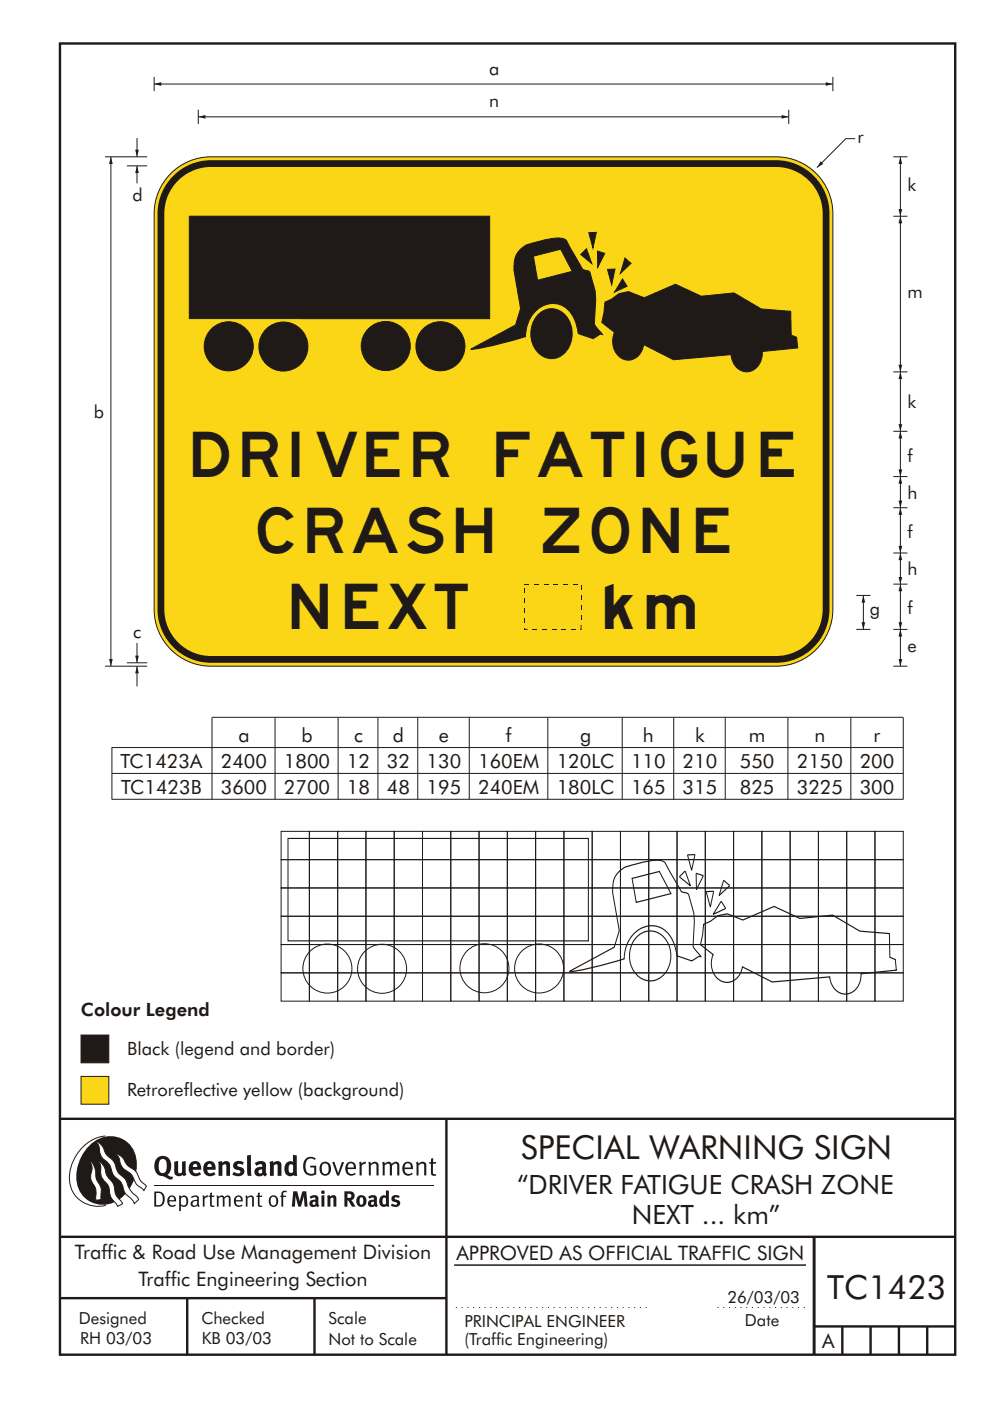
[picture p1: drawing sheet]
<svg xmlns="http://www.w3.org/2000/svg" width="210mm" height="297mm" viewBox="0 0 210 297" stroke-linecap="round" stroke-linejoin="round" font-family="sans-serif">
<g fill="none" stroke="#1f1a17" stroke-width=".51">
<path d="M12.7 9.2h190v278h-190zM12.7 237.2h190M94.7 237.1v50.1M12.7 262.2h190.1M12.7 275.2h82M39.7 275.2v12M66.7 275.2v12M172.7 262.2v25M172.7 281.2h30M178.7 281.2v6M184.7 281.2v6M190.7 281.2v6"/>
<path d="M196.7 281.2v6"/>
</g>
<path d="M96.4 268.2h74.6" fill="none" stroke="#1f1a17" stroke-width=".21"/>
<path d="M96.7 277.2h40.9" fill="none" stroke="#1f1a17" stroke-width=".21" stroke-dasharray=".2 1" stroke-linecap="butt"/>
<g fill="#1f1a17">
<path d="M64.9 245.6a1.61 1.61 0 0 1 2.1 .1l-.2 .2a1.17 1.17 0 0 0-1.4-.1 1.17 1.17 0 0 0-.6 1.2 1.42 1.42 0 0 0 1.2 1.9l.7-.2v-1.2h-.8l-.1-.4h1.3v1.9a1.82 1.82 0 0 1-2.2-.1 1.82 1.82 0 0 1-.6-2.1l.2-.7z" fill-rule="evenodd"/>
<path d="M68.2 246.6a1.77 1.77 0 0 0 .4 2.6 1.39 1.39 0 0 0 1.4-.5 1.39 1.39 0 0 0 .2-1.5 1.19 1.19 0 0 0-2-.6zM68.5 246.8a.83 .83 0 0 1 1 .1 .83 .83 0 0 1 .2 1 .75 .75 0 0 1-.6 1 .75 .75 0 0 1-.8-.8v-.9z" fill-rule="evenodd"/>
<path d="M70.5 246.4l.4-.1 .8 2.4 .8-2.3h.5l-1.1 2.8h-.4z" fill-rule="evenodd"/>
<path d="M73.6 246.7a1.74 1.74 0 0 0 .5 2.5h.9l.5-.3-.2-.3a.89 .89 0 0 1-1.1 .2 .89 .89 0 0 1-.4-.9h1.7a1.15 1.15 0 0 0-.4-1.4 1.15 1.15 0 0 0-1.5 .2zM74 246.9a.67 .67 0 0 1 .8-.1 .67 .67 0 0 1 .3 .7h-1.3z" fill-rule="evenodd"/>
<path d="M76.2 246.4l.4-.1 .1 .5 .5-.4 .5-.1-.2 .5a.61 .61 0 0 0-.8 .6v1.8h-.4z" fill-rule="evenodd"/>
<path d="M78.1 246.4l.5-.1 .1 .5a.89 .89 0 0 1 .9-.5 .89 .89 0 0 1 .7 .8v2.1h-.4v-2.1l-.1-.3-.3-.1-.8 .4v2.1h-.4z" fill-rule="evenodd"/>
<path d="M81.1 246.4l.4-.1 .1 .4a.83 .83 0 0 1 .8-.4 .83 .83 0 0 1 .7 .5 .86 .86 0 0 1 .9-.5 .86 .86 0 0 1 .7 .8v2.1h-.4l-.1-2.3a.5 .5 0 0 0-.8 0l-.2 .2v2.1h-.5v-2.2l-.4-.3-.7 .4v2.1h-.4z" fill-rule="evenodd"/>
<path d="M85.7 246.7a1.74 1.74 0 0 0 .5 2.5h.9l.5-.3-.2-.3a.89 .89 0 0 1-1.1 .2 .89 .89 0 0 1-.4-.9h1.7a1.15 1.15 0 0 0-.5-1.4 1.15 1.15 0 0 0-1.4 .2zM86 246.9a.67 .67 0 0 1 .9-.1 .67 .67 0 0 1 .3 .7h-1.3z" fill-rule="evenodd"/>
<path d="M88.3 246.4l.4-.1 .1 .5a.89 .89 0 0 1 .9-.5 .89 .89 0 0 1 .7 .8v2.1h-.4v-2.1l-.1-.3-.3-.1-.8 .4v2.1h-.4z" fill-rule="evenodd"/>
<path d="M91.5 245.7l.4-.2v.9h.7l-.2 .3h-.5v2.1l.1 .1h.5l.1 .3a.71 .71 0 0 1-1.2-.5v-2h-.3v-.3h.3z" fill-rule="evenodd"/>
<path d="M37 246.3l.8-.2v2a.46 .46 0 0 0 .2 .7 .46 .46 0 0 0 .6-.3v-2.2l.8-.1v2.3l.2 .6-.6 .3-.2-.3a1.03 1.03 0 0 1-1.2 .2 1.03 1.03 0 0 1-.6-1z" fill-rule="evenodd"/>
<path d="M40.4 246.6a1.64 1.64 0 0 0 0 2.3 1.64 1.64 0 0 0 2.3 .1l-.4-.5a.78 .78 0 0 1-.9 .3 .78 .78 0 0 1-.5-.8h1.8a1.37 1.37 0 0 0-.6-1.6 1.37 1.37 0 0 0-1.7 .2zM41 246.9a.48 .48 0 0 1 .7-.1 .48 .48 0 0 1 .2 .6h-1z" fill-rule="evenodd"/>
<path d="M43.5 246.6a1.65 1.65 0 0 0-.2 2 1.65 1.65 0 0 0 1.9 .7l.5-.3-.3-.5a.78 .78 0 0 1-.9 .3 .78 .78 0 0 1-.5-.8h1.8a1.37 1.37 0 0 0-.6-1.6 1.37 1.37 0 0 0-1.7 .2zM44.1 246.9a.48 .48 0 0 1 .6-.1 .48 .48 0 0 1 .2 .6h-.9z" fill-rule="evenodd"/>
<path d="M46.3 246.4l.7-.3 .1 .4a.95 .95 0 0 1 1-.3 .95 .95 0 0 1 .7 .9v2.2h-.8v-2.3l-.3-.2-.5 .3v2.2h-.8z" fill-rule="evenodd"/>
<path d="M49.7 246.5a1.73 1.73 0 0 1 2-.1l-.2 .6-.6-.2a.42 .42 0 0 0-.6 .3l.2 .2a1.23 1.23 0 0 1 1.4 1 1.47 1.47 0 0 1-2.3 .9l-.3-.1 .3-.6 .7 .3a.47 .47 0 0 0 .7-.3 .87 .87 0 0 0-1-.6l-.4-.2-.1-.4z" fill-rule="evenodd"/>
<path d="M54.1 246.6l.3 .6 .3-.2a.62 .62 0 0 1 .9 0v.4a1.21 1.21 0 0 0-1.3 .3 1.21 1.21 0 0 0-.2 1.4 1.19 1.19 0 0 0 1.7 0l.5 .3 .4-.4-.3-.4v-1.3a.96 .96 0 0 0-1.3-1.1zM55 248.1l.6-.1v.6a.43 .43 0 0 1-.6 .1 .43 .43 0 0 1 0-.6z" fill-rule="evenodd"/>
<path d="M57.2 246.4l.7-.3 .1 .4a.95 .95 0 0 1 1-.3 .95 .95 0 0 1 .7 .9v2.2h-.8v-2.3l-.3-.2-.5 .3v2.2h-.8z" fill-rule="evenodd"/>
<path d="M62.2 244.8v1.6a1.29 1.29 0 0 0-1.4 .1 1.29 1.29 0 0 0-.5 1.3 1.24 1.24 0 0 0 .5 1.4 1.24 1.24 0 0 0 1.5-.1l.1 .2h.7l-.1-4.3zM61.5 246.9h.4l.3 .1v1.5l-.3 .2a.48 .48 0 0 1-.6-.5 1.52 1.52 0 0 1 .2-1.3z" fill-rule="evenodd"/>
<path d="M52.4 245l.8-.2 .2 4.5h-.8l-.1-.2z" fill-rule="evenodd"/>
</g>
<path d="M22.4 240.9a9 9 0 0 0-7.4 10.8 6.2 6.2 0 0 0 7.5 3.9M32.7 251.4h59.4" fill="none" stroke="#1f1a17" stroke-width=".21"/>
<path d="M19.1 242.7a5.7 5.7 0 0 1 6.5-1.4 5.7 5.7 0 0 1 3.4 5.7 8.6 8.6 0 0 1-6.2 8.4 5.7 5.7 0 0 1-6.5-7.1 9.9 9.9 0 0 1 2.8-5.6z" fill-rule="evenodd" fill="#1f1a17"/>
<path d="M24.4 244.6a3.1 3.1 0 0 1 2.3 2.1l.8 .8a3.2 3.2 0 0 1 2 2.3l.4 .7 1.2 1-.6 .9-.2-.3a3.5 3.5 0 0 1-1.9-2 3.8 3.8 0 0 0-2.1-2.2 3.5 3.5 0 0 1-1-2.3zM20.4 242a3.4 3.4 0 0 1 1.9 2.4l.7 .9a3.3 3.3 0 0 1 1.7 2.5 4.4 4.4 0 0 0 1.7 2l.3 .3a6.1 6.1 0 0 0 2.5 3.7l.2 .5-.9 .9a6.1 6.1 0 0 0-1.9-2.2l-.4-.7a3.6 3.6 0 0 0-1.9-2.8l-.6-1.1a3.6 3.6 0 0 0-1.9-2.8 3.7 3.7 0 0 1-.8-2.4zM21 246.2a3.4 3.4 0 0 1 1.5 2.7l.6 .9a3.8 3.8 0 0 1 1.4 3.1l.3 .8 1.2 1.5-1 .6-.5-.8a3.2 3.2 0 0 1-1.3-2.8 4.3 4.3 0 0 0-1.4-2.2 4.7 4.7 0 0 1-.5-2.9zM19.2 246.1a5.1 5.1 0 0 1 1.2 3.7l.3 .7a3.1 3.1 0 0 1 .7 3l.1 .8-1.1 .2-.1-.8a3.5 3.5 0 0 0-.9-3.2 3.6 3.6 0 0 1 .1-2.6z" fill-rule="evenodd" fill="#fff" stroke="#1f1a17" stroke-width=".21"/>
<g fill="#1f1a17">
<path d="M33.4 245.5a2.51 2.51 0 0 0 .4 3.7l.8 .2a2.78 2.78 0 0 0 2 .6l.2-.5h-.6l-.7-.4a2.56 2.56 0 0 0 0-3.8 1.83 1.83 0 0 0-2.1 .2zM34 245.9a.87 .87 0 0 1 1 0 .87 .87 0 0 1 .4 .9v.4a1.17 1.17 0 0 1-.9 1.5h-.3a2.38 2.38 0 0 1-.2-2.8z" fill-rule="evenodd"/>
<path d="M33.1 252.9v2.6a1.12 1.12 0 0 0 1.2-.3 1.12 1.12 0 0 0 .2-1.1l-.1-.6-.3-.4zM32.7 252.6h1.1a1.67 1.67 0 0 1 1.2 1.7 1.67 1.67 0 0 1-1.3 1.5h-1zM36.1 253.9l-.2 .6h1.1a.55 .55 0 0 0-.3-.7 .55 .55 0 0 0-.6 .1zM35.8 253.8a.95 .95 0 0 1 1.2-.2 .95 .95 0 0 1 .4 1.1h-1.5a.72 .72 0 0 0 .4 .8 .72 .72 0 0 0 .9-.1l.1 .2a1.15 1.15 0 0 1-1.5 0 1.15 1.15 0 0 1-.2-1.5zM38.4 254.1v1.2a.7 .7 0 0 0 .9 .1 .7 .7 0 0 0 .2-.9 .61 .61 0 0 0-.4-.7 .61 .61 0 0 0-.7 .3zM38 253.5l.3-.1 .1 .4a.95 .95 0 0 1 1.2-.1 .95 .95 0 0 1 .3 1.1 .92 .92 0 0 1-.5 1 .92 .92 0 0 1-1-.2v1.1l-.4 .1zM40.9 254.9a.5 .5 0 0 0 .2 .7 .5 .5 0 0 0 .7-.3v-.7zM40.5 253.8a1 1 0 0 1 1.7 .2v1.4l.2 .3-.2 .2-.3-.3a.78 .78 0 0 1-1.4-.1 .78 .78 0 0 1 .8-1.1h.5a.58 .58 0 0 0-.3-.7 .58 .58 0 0 0-.7 .3zM43 253.5l.3-.1 .1 .4 .3-.3h.5l-.2 .3a.52 .52 0 0 0-.6 .6v1.4h-.4zM44.6 252.9l.4-.1-.1 .7h.6l-.1 .3h-.5v1.5a.35 .35 0 0 0 .6 .3v.2a.57 .57 0 0 1-.6 .1 .57 .57 0 0 1-.3-.5v-1.6h-.3v-.3h.3zM45.9 253.5l.4-.1 .1 .4 .2-.2a.64 .64 0 0 1 1 .2 .7 .7 0 0 1 .8-.4 .7 .7 0 0 1 .5 .7v1.7h-.4v-1.7l-.2-.3-.7 .3v1.7h-.3v-1.6a.38 .38 0 0 0-.3-.5 .38 .38 0 0 0-.5 .3l-.1 .1v1.7h-.4zM50.2 253.9l-.2 .6h1.1a.55 .55 0 0 0-.2-.7 .55 .55 0 0 0-.7 .1zM49.9 253.8a.95 .95 0 0 1 1.2-.2 .95 .95 0 0 1 .4 1.1h-1.5a.72 .72 0 0 0 .4 .8 .72 .72 0 0 0 .9-.1l.1 .2a1.15 1.15 0 0 1-1.5 0 1.15 1.15 0 0 1-.2-1.5zM52.1 253.5l.3-.1 .1 .4a.72 .72 0 0 1 .8-.4 .72 .72 0 0 1 .6 .7v1.7h-.4v-1.5a.45 .45 0 0 0-.3-.6 .45 .45 0 0 0-.5 .3l-.2 .1v1.7h-.3zM54.7 252.9l.4-.1v.7h.6l-.1 .3h-.5v1.5a.35 .35 0 0 0 .5 .3v.2a.57 .57 0 0 1-.6 .1 .57 .57 0 0 1-.3-.5v-1.6h-.3v-.3h.3zM57.6 253.9l-.2 .7a.65 .65 0 0 0 .3 .9 .65 .65 0 0 0 .8-.3l.1-.1a.93 .93 0 0 0-.7-1.4zM57.3 253.8a1.12 1.12 0 0 1 1.4 0 1.12 1.12 0 0 1 .2 1.4 1.01 1.01 0 0 1-1.2 .7 1.01 1.01 0 0 1-.7-1.2zM59.9 252.6l.5-.2 .5 .2-.2 .2-.3-.1-.3 .2v.6h.6l-.1 .3h-.5v2h-.4v-2h-.2v-.3h.2zM62.2 252.6l-.3 3.2h.7l.1-2.2 .6 2.2h.5l.7-2.2 .1 2.2h.7l-.3-3.2h-.9l-.5 2.1-.5-2.1zM65.7 253.7l.3 .5a.51 .51 0 0 1 .5-.3 .51 .51 0 0 1 .4 .4v.1a.88 .88 0 0 0-1.1 .3 .88 .88 0 0 0 .2 1.1 .9 .9 0 0 0 1.1-.1l.3 .3 .4-.4-.3-.3v-1.1a.87 .87 0 0 0-.4-.8 .87 .87 0 0 0-1 .1zM66.4 254.9l.5-.1v.5l-.1 .1h-.3l-.2-.1zM68.2 253.5v2.3h.6v-2.4zM68.1 252.8a.4 .4 0 0 0 .8 0 .4 .4 0 0 0-.8 0zM69.4 253.5l.1 2.3h.6v-1.7a.33 .33 0 0 1 .4-.2 .33 .33 0 0 1 .2 .4v1.5h.7v-1.7a.75 .75 0 0 0-.6-.7 .75 .75 0 0 0-.8 .3v-.3zM73.1 252.6v3.2h.6v-1.3l.3 .2 .7 1.1h.7l-.9-1.4a.94 .94 0 0 0 .7-1 .94 .94 0 0 0-.9-.8zM73.7 253.1a.51 .51 0 0 1 .7 .1 .51 .51 0 0 1-.1 .8h-.6zM75.9 253.7a1.19 1.19 0 0 0-.1 1.8 1.19 1.19 0 0 0 1.7-.1 1.19 1.19 0 0 0 0-1.6 1.19 1.19 0 0 0-1.6-.1zM76.5 253.9h.2a.99 .99 0 0 1 0 1.5 1.06 1.06 0 0 1-.2-1.5zM78.1 253.7l.3 .5a.51 .51 0 0 1 .5-.3 .51 .51 0 0 1 .4 .4v.1a.88 .88 0 0 0-1.1 .3 .88 .88 0 0 0 .2 1.1 .9 .9 0 0 0 1.1-.1l.3 .3 .4-.4-.2-.3v-1.1a.87 .87 0 0 0-.5-.8 .87 .87 0 0 0-1 .1zM78.9 254.9l.4-.1v.5l-.1 .1h-.3l-.2-.1zM81.9 252.4v1.2a1.2 1.2 0 0 0-1.4 .5 1.2 1.2 0 0 0 .2 1.5l.5 .3 .8-.2v.1h.6l-.1-3.3zM81.4 254l.5 .1-.1 1.2a.46 .46 0 0 1-.5 0 .46 .46 0 0 1-.2-.6zM83.3 253.6a.79 .79 0 0 0-.2 1 .79 .79 0 0 0 1 .3 .33 .33 0 0 1 0 .5 .33 .33 0 0 1-.5 0l-.5-.2-.2 .4a1.15 1.15 0 0 0 1.2 .3 1.15 1.15 0 0 0 .8-1 1.49 1.49 0 0 0-1.2-.7 .4 .4 0 0 1 .3-.4 .4 .4 0 0 1 .4 .1l.2 .1 .2-.4a1.47 1.47 0 0 0-1.5 0z" fill-rule="evenodd"/>
</g>
<path d="M17.2 228.2h5.9v5.9h-5.9z" fill-rule="evenodd" fill="#fad617" stroke="#1f1a17" stroke-width=".21"/>
<path d="M17.2 219.4h5.9v5.9h-5.9z" fill-rule="evenodd" fill="#1f1a17" stroke="#1f1a17" stroke-width=".21"/>
<path d="M152.2 277.2h18.8" fill="none" stroke="#1f1a17" stroke-width=".21" stroke-dasharray=".2 1" stroke-linecap="butt"/>
<g fill="#1f1a17">
<path d="M61.1 199.4h63.7v.2h-63.7zM124.8 199.5l.1 .1zM124.7 177.8h.2v21.7h-.2zM124.8 177.6l.1 .2zM61.1 177.6h63.7v.3h-63.7zM61 177.6l.1 .2zM61 177.8h.2v21.7h-.2zM61 199.5l.1 .1z"/>
<path d="M134.1 186.1l5.8-1.5v.3l-5.8 1.5zM134 186.1l.1 .1zM134 186.3l.2-.1 .9 5.1-.2 .1zM134.9 191.4l.1 .1zM135 191.2l7.3-1.9 .1 .3-7.4 1.9zM142.4 189.5h.1zM139.8 184.8l.2-.1 2.4 4.7-.1 .1zM139.9 184.6v.2zM147.2 195.4h.2l-.3 5.2h-.2zM147.1 193.6h.2l.1 1.8h-.2zM147.2 193.6h.1zM146 189.9l.2-.1 1.1 3.8-.2 .1zM146 189.8h.1zM145.3 189.1a.91 .91 0 0 1 .9 .7h-.2l-.2-.3-.5-.1zM144.6 188.9l.7 .2v.3l-.8-.2zM144.5 189.1l.1-.1zM143 186.6l.2-.1 .8 1.3 .6 1.2-.1 .1zM141.1 183.1l.2-.1 1.9 3.5-.2 .1zM141.2 183.1l.1-.1zM132.8 183.6a19.4 19.4 0 0 1 7.6-1.2l.5 .2 .4 .4-.2 .1a2.33 2.33 0 0 0-2.4-.6l-1.9 .3-3.9 1.1zM132.6 183.7l.2-.1 .1 .3-.2 .1zM132.6 183.7v.1zM131 184.9l1.6-1.2 .1 .2a4.9 4.9 0 0 0-2.6 5.2h-.2v-.8a5 5 0 0 1 1.1-3.4zM129.9 189.1l.2 .1zM129.9 189.2h.2l1.4 8.1h-.2zM131.4 197.3l.1 .1zM131.3 197.3l.2 .1-1.1 3.5-.2-.1zM130.3 200.8l.1 .1zM120.9 205.8l9.4-5.1 .1 .2-9.4 5.1zM120.8 205.8l.2 .2zM120.8 205.9l.2 .1 .1-.1v.2l-.3-.1zM121.1 205.9l.9-.1v.2l-.9 .1zM122 205.8l5.3-1.2 5.1-1.4 .1 .2-5.2 1.5-5.3 1.1zM132.4 203.3l.1 .1zM134.4 197.9l1.1-.9 .1 .2a7.1 7.1 0 0 0-3.1 6.1h-.2a7.9 7.9 0 0 1 2.1-5.4zM135.5 197l1.4-.7 1-.1v.2l-.9 .2-1.4 .6zM137.9 196.2v.1zM137.9 196.2l1.5 .1 1 .3-.1 .3-.9-.4-1.5-.1zM140.4 196.6a7.2 7.2 0 0 1 3.3 6l-.2 .1a7.2 7.2 0 0 0-3.2-5.8zM143.5 202.7l.1 .1zM143.6 202.5l3.2 1.1-.1 .3-3.1-1.1zM146.8 203.7v.2zM146.7 203.6l1.6-1 .1 .2-1.6 1zM148.3 202.6l.1 .1zM148.4 202.6l.4 .3-.5-.1zM148.3 202l.5 .9-.7-.7zM146.9 200.6h.2l1.2 1.4-.2 .2zM138.6 207.8l.2-.1 .1 .3h-.3zM135.7 207l1.3 .7 1.6 .1v.2l-1.1 .1-1-.3-1-.6zM133.6 204.2h.2l.7 1.6 1.2 1.2-.2 .2-1.1-1.2zM133.5 203.8l.2-.1 .1 .5h-.2zM134.2 199.7l.2 .1-.7 2.2v1.7l-.2 .1v-1.9l.2-1.1zM134.9 198.7a4.3 4.3 0 0 1 2.1-1.3l.1 .2a4.4 4.4 0 0 0-2.7 2.2l-.2-.1zM137 197.4l.3-.1v.3h-.2zM137.3 197.3l1.6 .1 1.5 .7-.2 .2-1.3-.7h-1.6zM140.4 198.1l1.1 1.3 .7 1.7h-.2l-.7-1.6-1.1-1.2zM142 201.1h.2l.1 .4-.2 .1zM142.1 201.6l.2-.1 .1 1.9-.2 1.2-.5 1-.2-.1 .7-2.1zM138.8 207.7a4.3 4.3 0 0 0 2.7-2.2l.2 .1a4.6 4.6 0 0 1-2.8 2.4z"/>
<path d="M151.3 193.7l.1 .3 1.3-.6-.1-.3zM152.6 193.1l.1 .3 1.3-.7-.1-.2zM153.8 192.6h.2zM153.4 191.9l.5 .8 .2-.2-.5-.7zM152.9 191.2l.5 .7 .2-.1-.5-.8zM152.9 191.2h.2l-.1 .1zM152.9 191l-.8 1.4 .1 .1 .9-1.3zM152.1 192.4l-.9 1.4 .2 .1 .8-1.4zM151.3 193.7l.1 .2z"/>
<path d="M148.4 187.1l-.7 1.4 .2 .2 .7-1.5zM149.1 185.6l-.7 1.5 .2 .1 .7-1.5zM149.1 185.6l.1 .2-.1-.1zM148.5 185.3l-.1 .2 .8 .3 .1-.3zM147.7 185v.3l.7 .2 .1-.2zM147.7 185.2l.1 .1zM147.6 185.2v1.7h.2v-1.7zM147.6 186.9l.1 1.7h.2l-.1-1.7zM147.7 188.5l.2 .1z"/>
<path d="M152.5 189.8l.1 .2 1.2-1.1-.2-.2zM153.6 188.7l.2 .2 1.1-1-.1-.2zM154.6 187.8h.2zM154.2 187.1l-.1 .2 .7 .6 .1-.2zM153.6 186.5l-.1 .2 .6 .6 .1-.2zM153.5 186.6l.1 .2zM153.4 186.6l-.5 1.6 .2 .1 .5-1.6zM152.9 188.2l.1 .1zM152.9 188.2l-.4 1.6 .2 .1 .4-1.6zM152.5 189.8l.2 .1z"/>
<path d="M147 182.8l-.4 1.7 .2 .1 .4-1.7zM147.4 181.2l-.4 1.6 .2 .1 .4-1.7zM147.4 181.2l.1 .1h-.2zM146.7 181.1v.3l.8-.1v-.2zM145.9 181.1v.3h.8v-.3zM145.9 181.3l.1 .1zM145.8 181.3l.4 1.6h.2l-.4-1.7zM146.2 182.9l.4 1.7 .2-.1-.4-1.6zM146.6 184.5h.2z"/>
<path d="M151 190.6l-.4 1.7h.2l.4-1.6zM151.3 188.9l-.3 1.7 .2 .1 .3-1.7zM151.3 188.9l.1 .2h-.1zM150.6 188.9v.2h.8v-.3zM149.8 188.9v.3l.8-.1v-.2zM149.8 189l.2 .2zM149.7 189.1l.5 1.6 .2-.1-.5-1.6zM150.2 190.7l.4 1.7 .2-.1-.4-1.7zM150.6 192.3h.2z"/>
<path d="M145.8 186.3l.6 1.6 .2-.1-.6-1.6zM145.3 184.7l.5 1.6 .2-.1-.5-1.6zM145.3 184.7l.1 .1-.1 .1zM144.7 185.2l.1 .2 .6-.6-.1-.2zM144.1 185.8l.1 .2 .6-.6-.1-.2zM144.2 185.8l.1 .1-.1 .1zM144.2 185.8l-.1 .2 1.2 1 .1-.3zM145.4 186.7l-.1 .3 1.1 .9 .2-.2zM146.4 187.9l.2-.2z"/>
<path d="M69.5 200l1.8 .4 1 .5 .9 .7-.1 .2-1.4-1-1.1-.4-1.1-.1zM73.2 201.6l.7 .9 .6 1.1 .3 1.8h-.2l-.2-1.2-.4-1.1-.9-1.3zM74.6 205.4h.2l-.3 1.7-.6 1.1-.7 .9-.1-.1 .7-.9 .5-1zM69.5 210.4l1.7-.3 1-.4 .9-.7 .1 .1-.9 .7-1 .5-1.8 .4zM65.7 209.1l.2-.1 1.3 .9 1.1 .4 1.2 .1v.3l-1.8-.4-1.1-.5zM64.2 205.4h.2l.1 1.1 .4 1.1 1 1.4-.2 .1-.7-.9-.5-1.1zM65.7 201.6l.2 .2-1 1.3-.4 1.1-.1 1.2h-.2l.3-1.8 .5-1.1zM65.7 201.6l.9-.7 1.1-.5 1.8-.4v.3l-1.2 .1-1.1 .4-1.3 1z"/>
<path d="M81.1 200.1l1.8 .3 1 .5 .9 .7-.1 .2-1.4-1-1.1-.4-1.1-.1zM84.8 201.6l.7 1 .6 1 .3 1.8h-.2l-.2-1.2-.4-1-.9-1.4zM86.2 205.4h.2l-.3 1.8-.6 1-.7 .9-.1-.1 .7-.9 .5-1zM81.1 210.5l1.7-.3 1-.5 .9-.7 .1 .1-.9 .8-1 .5-1.8 .3zM77.5 209l1.3 1 1.1 .4 1.2 .1v.2l-1.2-.1-1.2-.4-1.4-1.1zM75.8 205.4h.2l.1 1.2 .4 1 1 1.4-.2 .1-.7-.9-.5-1zM77.3 201.6l.2 .2-1 1.4-.4 1-.1 1.2h-.2l.3-1.8 .5-1zM77.3 201.6l.9-.7 1.1-.5 1.8-.3v.2l-1.2 .1-1.1 .4-1.3 1z"/>
<path d="M102.8 200l1.8 .3 1 .5 .9 .7-.1 .2-1.4-1-1.1-.4-1.1-.1zM106.4 201.7l.1-.2 1 1.5 .4 1.1 .2 1.2h-.2l-.2-1.2-.3-1.1zM107.9 205.3h.2l-.3 1.8-.5 1-.8 .9-.1-.1 .7-.9 .5-1zM102.8 210.4l1.7-.3 1-.5 .9-.7 .1 .1-.9 .8-1 .5-1.8 .3zM99.2 208.9l1.3 1 1.1 .3 1.2 .2v.2l-1.2-.1-1.2-.4-1.4-1.1zM97.5 205.3h.2l.1 1.2 .4 1 1 1.4-.2 .1-.7-.9-.5-1zM99 201.5l.2 .2-1 1.3-.4 1.1-.1 1.2h-.2l.3-1.8 .5-1.1zM99 201.5l.9-.7 1.1-.5 1.8-.3v.2l-1.2 .1-1.1 .4-1.3 1z"/>
<path d="M114.4 200l1.8 .3 1 .6 .9 .7-.1 .1-1.4-.9-1.1-.4-1.1-.2zM118 201.7l.1-.1 1 1.4 .4 1.1 .2 1.2h-.2l-.2-1.1-.3-1.1zM119.5 205.3h.2l-.3 1.8-.5 1.1-.8 .9-.1-.2 .7-.8 .5-1.1zM114.4 210.4l1.7-.3 1-.5 .9-.7 .1 .2-.9 .7-1 .5-1.8 .3zM110.6 209.1l.2-.2 1.3 1 1.1 .4 1.2 .1v.2l-1.8-.3-1.1-.5zM109.1 205.3h.2l.1 1.2 .4 1.1 1 1.3-.2 .2-.7-.9-.5-1.1zM110.6 201.6l.2 .1-1 1.4-.4 1.1-.1 1.1h-.2l.3-1.8 .5-1zM110.6 201.6l.9-.7 1.1-.6 1.8-.3v.2l-1.2 .2-1.1 .4-1.3 .9z"/>
<path d="M182.4 197.3l6.3 .5v.3l-6.3-.6zM182.4 197.4v.1zM176.7 193.9l5.8 3.4-.1 .2-5.8-3.4zM176.7 193.9v.1zM169.7 194.6l7-.7v.3l-7 .7zM169.7 194.7v.2zM164.3 192.1l5.5 2.5-.1 .3-5.5-2.6zM164.2 192.1v.1zM157.6 194.9l6.6-2.8 .1 .2-6.6 2.9zM157.6 195.1v.1zM154.3 193.6l3.3 1.3v.3l-3.3-1.3zM154.3 193.6v.1zM152.2 194l2.1-.4v.3l-2 .4zM152.2 194.1l.1 .1zM150.6 195.2l1.6-1.1 .1 .2-1.6 1.2zM150.7 195.4v.1zM149.3 195.9l1.3-.7 .1 .3-1.4 .6zM149.2 195.9l.1 .1zM149.2 196h.2l-.2 2.2h-.2zM149.1 198.2l.1 .1zM149 198.2l.2 .1-.5 2-.2-.1zM148.5 200.2l.1 .2zM148.7 200.2l2.7 2.1-.1 .2-2.7-2.1zM151.4 202.3v.2zM151.2 202.3l.2 .2-.3 1h-.2zM150.9 203.5h.2l-.1 1.1-.2 .1zM150.8 204.7l.2-.1 .1 .2h-.3zM150.8 204.8h.3l.3 1.4 .8 1.1-.1 .2-.8-1.2zM152.2 207.3a2.9 2.9 0 0 0 2.2 .9l.1 .2a3 3 0 0 1-2.4-.9zM154.4 208.2l.2 .2zM154.5 208.1l.9-.2 1-.8 .2 .2-1.2 .9-.8 .2zM157.4 205h.2l-.3 1-.7 1.3-.2-.2 .7-1.2zM157.4 204.8l.1 .2zM157.6 204.9l6.3 3.2-.1 .2-6.3-3.2zM163.8 208.2v.1zM163.8 208.1l12.2-1.1 .1 .2-12.3 1.1zM176 207l.2 .1zM175.9 207.1h.3v.2h-.2zM176 207.3h.2l.4 1.4 .7 1-.1 .2-.8-1.1zM177.3 209.7a2.9 2.9 0 0 0 2.3 .9v.3a3 3 0 0 1-2.4-1zM179.6 210.6l.1 .3zM179.7 210.6a3 3 0 0 0 2.1-1.3l.2 .1-1 1-1.3 .5zM182.6 206.5l.2-.1-.1 1.1-.3 1-.4 .9-.2-.1 .6-1.3zM182.6 206.3l.1 .2zM182.7 206.3l7.5-.7v.2l-7.5 .8zM190.2 205.7l.1 .1zM189.8 203.5l.3-.1 .2 2.3h-.2zM190 203.3l.1 .1zM188.8 202.8l1.2 .5-.1 .3-1.1-.5zM188.7 203l.1 .1zM188.6 197.9h.2l.1 5.1h-.2zM188.7 197.8l.1 .1z"/>
</g>
<g fill="none" stroke="#1f1a17" stroke-width=".21">
<path d="M23.7 158.5h167.9M23.7 158.4v11.1M45 152.1v17.4M45 152.1h146.6M58.4 152.1v17.4M71.7 152.1v17.4M80.2 152.1v17.4M88.6 152.1v17.4M99.6 152.1v17.4M116.2 152.1v17.4M132 152.1v17.4M142.9 152.1v17.4"/>
<path d="M153.9 152.1v17.4M167.2 152.1v17.4M180.5 152.1v17.4M191.6 152.1v17.4M23.7 164h167.9M23.7 169.5h167.9M59.6 176.3h6v6h-6zM65.6 176.3h6v6h-6zM71.6 176.3h6v6h-6zM77.6 176.3h6v6h-6zM83.6 176.3h6v6h-6zM89.6 176.3h6v6h-6z"/>
<path d="M95.6 176.3h6v6h-6zM101.6 176.3h6v6h-6zM107.6 176.3h6v6h-6zM113.6 176.3h6v6h-6zM119.6 176.3h6v6h-6zM125.6 176.3h6v6h-6zM131.6 176.3h6v6h-6zM137.6 176.3h6v6h-6zM143.6 176.3h6v6h-6zM149.6 176.3h6v6h-6zM155.6 176.3h6v6h-6zM161.6 176.3h6v6h-6z"/>
<path d="M167.6 176.3h6v6h-6zM173.6 176.3h6v6h-6zM179.6 176.3h6v6h-6zM185.6 176.3h6v6h-6zM59.6 182.3h6v6h-6zM59.6 188.3h6v6h-6zM59.6 194.3h6v6h-6zM65.6 182.3h6v6h-6zM65.6 188.3h6v6h-6zM65.6 194.3h6v6h-6zM71.6 182.3h6v6h-6zM71.6 188.3h6v6h-6z"/>
<path d="M71.6 194.3h6v6h-6zM77.6 182.3h6v6h-6zM77.6 188.3h6v6h-6zM77.6 194.3h6v6h-6zM83.6 182.3h6v6h-6zM83.6 188.3h6v6h-6zM83.6 194.3h6v6h-6zM89.6 182.3h6v6h-6zM89.6 188.3h6v6h-6zM89.6 194.3h6v6h-6zM95.6 182.3h6v6h-6zM95.6 188.3h6v6h-6z"/>
<path d="M95.6 194.3h6v6h-6zM101.6 182.3h6v6h-6zM101.6 188.3h6v6h-6zM101.6 194.3h6v6h-6zM107.6 182.3h6v6h-6zM107.6 188.3h6v6h-6zM107.6 194.3h6v6h-6zM113.6 182.3h6v6h-6zM113.6 188.3h6v6h-6zM113.6 194.3h6v6h-6zM119.6 182.3h6v6h-6zM119.6 188.3h6v6h-6z"/>
<path d="M119.6 194.3h6v6h-6zM125.6 182.3h6v6h-6zM125.6 188.3h6v6h-6zM125.6 194.3h6v6h-6zM131.6 182.3h6v6h-6zM131.6 188.3h6v6h-6zM131.6 194.3h6v6h-6zM137.6 182.3h6v6h-6zM137.6 188.3h6v6h-6zM137.6 194.3h6v6h-6zM143.6 182.3h6v6h-6zM143.6 188.3h6v6h-6z"/>
<path d="M143.6 194.3h6v6h-6zM149.6 182.3h6v6h-6zM149.6 188.3h6v6h-6zM149.6 194.3h6v6h-6zM155.6 182.3h6v6h-6zM155.6 188.3h6v6h-6zM155.6 194.3h6v6h-6zM161.6 182.3h6v6h-6zM161.6 188.3h6v6h-6zM161.6 194.3h6v6h-6zM167.6 182.3h6v6h-6zM167.6 188.3h6v6h-6z"/>
<path d="M167.6 194.3h6v6h-6zM173.6 182.3h6v6h-6zM173.6 188.3h6v6h-6zM173.6 194.3h6v6h-6zM179.6 182.3h6v6h-6zM179.6 188.3h6v6h-6zM179.6 194.3h6v6h-6zM185.6 182.3h6v6h-6zM185.6 188.3h6v6h-6zM185.6 194.3h6v6h-6zM59.6 200.3h6v6h-6zM59.6 206.3h6v6h-6z"/>
<path d="M65.6 200.3h6v6h-6zM65.6 206.3h6v6h-6zM71.6 200.3h6v6h-6zM71.6 206.3h6v6h-6zM77.6 200.3h6v6h-6zM77.6 206.3h6v6h-6zM83.6 200.3h6v6h-6zM83.6 206.3h6v6h-6zM89.6 200.3h6v6h-6zM89.6 206.3h6v6h-6zM95.6 200.3h6v6h-6zM95.6 206.3h6v6h-6z"/>
<path d="M101.6 200.3h6v6h-6zM101.6 206.3h6v6h-6zM107.6 200.3h6v6h-6zM107.6 206.3h6v6h-6zM113.6 200.3h6v6h-6zM113.6 206.3h6v6h-6zM119.6 200.3h6v6h-6zM119.6 206.3h6v6h-6zM125.6 200.3h6v6h-6zM125.6 206.3h6v6h-6zM131.6 200.3h6v6h-6zM131.6 206.3h6v6h-6z"/>
<path d="M137.6 200.3h6v6h-6zM137.6 206.3h6v6h-6zM143.6 200.3h6v6h-6zM143.6 206.3h6v6h-6zM149.6 200.3h6v6h-6zM149.6 206.3h6v6h-6zM155.6 200.3h6v6h-6zM155.6 206.3h6v6h-6zM161.6 200.3h6v6h-6zM161.6 206.3h6v6h-6zM167.6 200.3h6v6h-6zM167.6 206.3h6v6h-6z"/>
<path d="M173.6 200.3h6v6h-6zM173.6 206.3h6v6h-6zM179.6 200.3h6v6h-6zM179.6 206.3h6v6h-6zM185.6 200.3h6v6h-6zM185.6 206.3h6v6h-6z"/>
</g>
<path d="M36.2 36.8a12 12 0 0 1 8.5-3.6h120a12.1 12.1 0 0 1 12 12.1v83.9a12.1 12.1 0 0 1-12 12h-120a12.1 12.1 0 0 1-12-12v-83.9a12 12 0 0 1 3.5-8.5z" fill-rule="evenodd" fill="#fad617" stroke="#1f1a17" stroke-width=".21"/>
<path d="M36.8 37.3a11.3 11.3 0 0 1 7.9-3.3h120a11.4 11.4 0 0 1 11.3 11.3v83.9a11.4 11.4 0 0 1-11.3 11.3h-120a11.4 11.4 0 0 1-11.3-11.3v-83.9a11.3 11.3 0 0 1 3.4-8z" fill-rule="evenodd" fill="#1f1a17"/>
<path d="M38.2 37.9a9.8 9.8 0 0 1 6.5-2.5h120a9.9 9.9 0 0 1 9.8 9.9v83.9a9.9 9.9 0 0 1-9.8 9.9h-120a9.9 9.9 0 0 1-9.8-9.9v-83.9a9.9 9.9 0 0 1 3.3-7.4z" fill-rule="evenodd" fill="#fad617"/>
<path d="M42.1 24.8h125.2" fill="none" stroke="#1f1a17" stroke-width=".21"/>
<g fill="#1f1a17">
<path d="M42.1 24.8l1.5-.4v.8l-1.5-.4 1.5-.4z" fill-rule="evenodd"/>
<path d="M165.8 24.4l1.5 .4-1.5 .4v-.8l1.5 .4z" fill-rule="evenodd"/>
</g>
<path d="M42.1 23.3v3" fill="none" stroke="#1f1a17" stroke-width=".21"/>
<g fill="#1f1a17">
<path d="M111.3 123.7h1v.2h-1z"/>
<path d="M113.3 123.7h1.1v.2h-1.1z"/>
<path d="M115.4 123.7h1v.2h-1z"/>
<path d="M117.4 123.7h1v.2h-1z"/>
<path d="M119.5 123.7h1v.2h-1z"/>
<path d="M121.5 123.7h1v.2h-1z"/>
<path d="M123.2 124.1h.2v1.1h-.2z"/>
<path d="M123.2 126.2h.2v1.1h-.2z"/>
<path d="M123.2 128.3h.2v1h-.2z"/>
<path d="M123.2 130.4h.2v1h-.2z"/>
<path d="M123.2 132.5h.2v1l-.2-.1z"/>
<path d="M123.2 133.3l.1 .2z"/>
<path d="M121.2 133.3h1v.2h-1z"/>
<path d="M119.1 133.3h1v.2h-1z"/>
<path d="M117.1 133.3h1v.2h-1z"/>
<path d="M115 133.3h1v.2h-1z"/>
<path d="M113 133.3h1v.2h-1z"/>
<path d="M111.3 133.3h.6v.2h-.7z"/>
<path d="M111.2 133.1h.2v.3h-.2z"/>
<path d="M111.2 131h.2v1h-.2z"/>
<path d="M111.2 128.9h.2v1h-.2z"/>
<path d="M111.2 126.8h.2v1.1h-.2z"/>
<path d="M111.2 124.7h.2v1.1h-.2z"/>
</g>
<path d="M32.7 17.8h144" fill="none" stroke="#1f1a17" stroke-width=".21"/>
<g fill="#1f1a17">
<path d="M32.7 17.8l1.5-.4v.8l-1.5-.4 1.5-.4z" fill-rule="evenodd"/>
<path d="M175.2 17.4l1.5 .4-1.5 .4v-.8l1.5 .4z" fill-rule="evenodd"/>
</g>
<path d="M32.7 16.3v3M181.4 29.4h-1.9l-6.2 6.1" fill="none" stroke="#1f1a17" stroke-width=".21"/>
<g fill="#1f1a17" stroke="#1f1a17" stroke-width=".21">
<path d="M156.3 71.7a3.1 3.1 0 0 1 3.3-.6 3.1 3.1 0 0 1 2 2.6 4.1 4.1 0 0 1-2.9 5.1 3.9 3.9 0 0 1-3.4-5.2l.2-.7z" fill-rule="evenodd"/>
<path d="M128.4 64.1l1.3-.7 1.6-1.1 2.1-.5 3.3 1.3 6.6-2.8 5.5 2.5 6.9-.7 5.8 3.4 6.3 .5 .1 5 1.1 .5 .2 2.3-26.3 2.5-6.4-3.3-6-2.5-2.8-2.1 .4-2.1z" fill-rule="evenodd"/>
<path d="M40.2 45.8h63.7v21.8h-63.7z" fill-rule="evenodd"/>
<path d="M113.2 54.3l.9 5.1 7.3-1.9-2.4-4.7zM110.2 53.1a5.8 5.8 0 0 0-1 5.2l1.3 7.1-1.1 3.5-9.5 5.1a49.4 49.4 0 0 0 11.6-2.6 6.7 6.7 0 0 1 5.2-7 4.9 4.9 0 0 1 5.2 3.2l.5 1.4 .3 1.7 3.1 1.1 1.7-1 .3 .1-1.7-2.2 .3-5.2-.1-1.8-1.1-3.8a1.15 1.15 0 0 0-1.2-.6l-.4-.2-3-5.3a1.72 1.72 0 0 0-2-1.3l-1.8 .1-3.1 .7a5.2 5.2 0 0 0-3.5 1.8zM114.1 66.8a4 4 0 0 1 6.6 1.1 5.8 5.8 0 0 1-2 7.8 4.2 4.2 0 0 1-5.8-3 6.1 6.1 0 0 1 1.2-5.9z" fill-rule="evenodd"/>
<path d="M132.1 59.2l.9 1.5-2.6 1.2z" fill-rule="evenodd"/>
<path d="M126.8 53.2l1.5 .5-1.5 3z" fill-rule="evenodd"/>
<path d="M132.6 54.7l1.3 1.1-2.3 2.2z" fill-rule="evenodd"/>
<path d="M124.9 49.3h1.6l-.7 3.3z" fill-rule="evenodd"/>
<path d="M128.9 57.1l1.6-.1-.7 3.4z" fill-rule="evenodd"/>
<path d="M123.2 54l1.2-1.3 1.2 3.2z" fill-rule="evenodd"/>
<path d="M131.2 69.2a3.1 3.1 0 0 1 3.3-.6 3.1 3.1 0 0 1 2 2.6 4.1 4.1 0 0 1-2.9 5.1 3.9 3.9 0 0 1-3.5-5.2l.3-.7z" fill-rule="evenodd"/>
<circle cx="48.5" cy="73.4" r="5.2"/>
<circle cx="60.1" cy="73.5" r="5.2"/>
<circle cx="81.8" cy="73.4" r="5.2"/>
<circle cx="93.4" cy="73.4" r="5.2"/>
</g>
<path d="M174.1 34.2l.6 .6-1.4 .7z" fill-rule="evenodd" fill="#1f1a17"/>
<path d="M191 133.4v7.8" fill="none" stroke="#1f1a17" stroke-width=".21"/>
<g fill="#1f1a17">
<path d="M191 133.4l.4 1.6h-.8l.4-1.6 .4 1.6z" fill-rule="evenodd"/>
<path d="M190.6 139.7h.8l-.4 1.5 .4-1.5-.4 1.5z" fill-rule="evenodd"/>
</g>
<path d="M23.5 33.2v108M189.5 133.4h3M189.5 141.2h3" fill="none" stroke="#1f1a17" stroke-width=".21"/>
<g fill="#1f1a17">
<path d="M23.5 33.2l.4 1.6h-.8l.4-1.6 .4 1.6z" fill-rule="evenodd"/>
<path d="M23.1 139.7h.8l-.4 1.5 .4-1.5-.4 1.5z" fill-rule="evenodd"/>
</g>
<path d="M29.1 29.3v3.9" fill="none" stroke="#1f1a17" stroke-width=".21"/>
<path d="M28.7 31.7h.8l-.4 1.5 .4-1.5-.4 1.5z" fill-rule="evenodd" fill="#1f1a17"/>
<path d="M22.3 33.2h8.9M26.9 35.2h4.3M29.1 35.2v3.7" fill="none" stroke="#1f1a17" stroke-width=".21"/>
<path d="M29.1 35.2l.4 1.5h-.8z" fill-rule="evenodd" fill="#1f1a17"/>
<path d="M29.1 136.3v4.2M22.3 141.2h8.9" fill="none" stroke="#1f1a17" stroke-width=".21"/>
<path d="M28.7 139h.8l-.4 1.5 .4-1.5-.4 1.5z" fill-rule="evenodd" fill="#1f1a17"/>
<path d="M167.3 23.3v3M191 123.8v9.6M26.9 140.5h4.3" fill="none" stroke="#1f1a17" stroke-width=".21"/>
<g fill="#1f1a17">
<path d="M191 123.8l.4 1.6h-.8l.4-1.6 .4 1.6z" fill-rule="evenodd"/>
<path d="M190.6 131.9h.8l-.4 1.5 .4-1.5-.4 1.5z" fill-rule="evenodd"/>
</g>
<path d="M183.2 126.2v7.2M189.5 123.8h3" fill="none" stroke="#1f1a17" stroke-width=".21"/>
<g fill="#1f1a17">
<path d="M183.2 126.2l.4 1.6h-.8l.4-1.6 .4 1.6z" fill-rule="evenodd"/>
<path d="M182.8 131.9h.8l-.4 1.5 .4-1.5-.4 1.5z" fill-rule="evenodd"/>
</g>
<path d="M191 117.2v6.6M181.7 133.4h3M181.7 126.2h3" fill="none" stroke="#1f1a17" stroke-width=".21"/>
<g fill="#1f1a17">
<path d="M191 117.2l.4 1.6h-.8l.4-1.6 .4 1.6z" fill-rule="evenodd"/>
<path d="M190.6 122.3h.8l-.4 1.5 .4-1.5-.4 1.5z" fill-rule="evenodd"/>
</g>
<path d="M189.5 117.2h3M191 107.6v9.6" fill="none" stroke="#1f1a17" stroke-width=".21"/>
<g fill="#1f1a17">
<path d="M191 107.6l.4 1.6h-.8l.4-1.6 .4 1.6z" fill-rule="evenodd"/>
<path d="M190.6 115.7h.8l-.4 1.5 .4-1.5-.4 1.5z" fill-rule="evenodd"/>
</g>
<path d="M191 33.2v12.6M189.5 91.4h3" fill="none" stroke="#1f1a17" stroke-width=".21"/>
<g fill="#1f1a17">
<path d="M191 33.2l.4 1.6h-.8l.4-1.6 .4 1.6z" fill-rule="evenodd"/>
<path d="M190.6 44.3h.8l-.4 1.5 .4-1.5-.4 1.5z" fill-rule="evenodd"/>
</g>
<path d="M189.5 33.2h3M189.5 45.8h3M191 45.8v33" fill="none" stroke="#1f1a17" stroke-width=".21"/>
<g fill="#1f1a17">
<path d="M191 45.8l.4 1.6h-.8l.4-1.6 .4 1.6z" fill-rule="evenodd"/>
<path d="M190.6 77.3h.8l-.4 1.5 .4-1.5-.4 1.5z" fill-rule="evenodd"/>
</g>
<path d="M191 78.8v12.6" fill="none" stroke="#1f1a17" stroke-width=".21"/>
<g fill="#1f1a17">
<path d="M191 78.8l.4 1.6h-.8l.4-1.6 .4 1.6z" fill-rule="evenodd"/>
<path d="M190.6 89.9h.8l-.4 1.5 .4-1.5-.4 1.5z" fill-rule="evenodd"/>
</g>
<path d="M176.7 16.3v3M189.5 78.8h3M29.1 141.2v4.3" fill="none" stroke="#1f1a17" stroke-width=".21"/>
<path d="M29.1 141.2l.4 1.6h-.8z" fill-rule="evenodd" fill="#1f1a17"/>
<path d="M189.5 107.6h3M191 101v6.6" fill="none" stroke="#1f1a17" stroke-width=".21"/>
<g fill="#1f1a17">
<path d="M191 101l.4 1.6h-.8l.4-1.6 .4 1.6z" fill-rule="evenodd"/>
<path d="M190.6 106.1h.8l-.4 1.5 .4-1.5-.4 1.5z" fill-rule="evenodd"/>
</g>
<path d="M191 91.4v9.6M189.5 101h3" fill="none" stroke="#1f1a17" stroke-width=".21"/>
<g fill="#1f1a17">
<path d="M191 91.4l.4 1.6h-.8l.4-1.6 .4 1.6z" fill-rule="evenodd"/>
<path d="M190.6 99.5h.8l-.4 1.5 .4-1.5-.4 1.5z" fill-rule="evenodd"/>
</g>
<g font-size="9.6" fill="#1f1a17">
<text x="41" y="101">DRIVER</text>
<text x="105.4" y="101">FATIGUE</text>
<text x="54.7" y="117.2">CRASH</text>
<text x="115.2" y="117.2">ZONE</text>
<text x="61.9" y="133.4">NEXT</text>
</g>
<text font-size="7.2" fill="#1f1a17" x="128.4" y="133.4">km</text>
<text font-size="7.1" fill="#1f1a17" x="175.5" y="275.4">TC1423</text>
<text font-size="7" fill="#1f1a17" x="110.5" y="245.7">SPECIAL WARNING SIGN</text>
<g font-size="5.6" fill="#1f1a17">
<text x="109.7" y="253.1">“DRIVER FATIGUE CRASH ZONE</text>
<text x="134.1" y="259.4">NEXT ... km”</text>
</g>
<g font-size="4.2" fill="#1f1a17">
<text x="50.6" y="157.3">a</text>
<text x="64" y="157.3">b</text>
<text x="75.1" y="157.3">c</text>
<text x="83.3" y="157.3">d</text>
<text x="93.1" y="157.3">e</text>
<text x="107.3" y="157.3">f</text>
<text x="123.1" y="157.3">g</text>
<text x="136.4" y="157.3">h</text>
<text x="147.5" y="157.3">k</text>
<text x="158.9" y="157.3">m</text>
<text x="172.8" y="157.3">n</text>
<text x="185.4" y="157.3">r</text>
<text x="25.6" y="162.8">TC1423A</text>
<text x="46.9" y="162.8">2400</text>
<text x="60.2" y="162.8">1800</text>
<text x="73.6" y="162.8">12</text>
<text x="82.1" y="162.8">32</text>
<text x="90.5" y="162.8">130</text>
<text x="101.4" y="162.8">160EM</text>
<text x="118.1" y="162.8">120LC</text>
<text x="133.9" y="162.8">110</text>
<text x="144.8" y="162.8">210</text>
<text x="157" y="162.8">550</text>
<text x="169.1" y="162.8">2150</text>
<text x="182.4" y="162.8">200</text>
<text x="25.7" y="168.3">TC1423B</text>
<text x="46.9" y="168.3">3600</text>
<text x="60.2" y="168.3">2700</text>
<text x="73.6" y="168.3">18</text>
<text x="82.1" y="168.3">48</text>
<text x="90.5" y="168.3">195</text>
<text x="101.4" y="168.3">240EM</text>
<text x="118.1" y="168.3">180LC</text>
<text x="133.9" y="168.3">165</text>
<text x="144.8" y="168.3">315</text>
<text x="157" y="168.3">825</text>
<text x="169.1" y="168.3">3225</text>
<text x="182.4" y="168.3">300</text>
<text x="15.9" y="267">Traffic &amp; Road Use Management Division</text>
<text x="96.9" y="267.2">APPROVED AS OFFICIAL TRAFFIC SIGN</text>
<text x="29.4" y="272.6">Traffic Engineering Section</text>
<text x="174.4" y="285.8">A</text>
</g>
<g font-size="3.9" fill="#1f1a17">
<text x="17.2" y="215.3">Colour Legend</text>
<text x="27" y="223.6">Black (legend and border)</text>
<text x="27" y="232.4">Retroreflective yellow (background)</text>
</g>
<g font-size="3.8" fill="#1f1a17">
<text x="103.8" y="15.8">a</text>
<text x="103.8" y="22.8">n</text>
<text x="182" y="30.3">r</text>
<text x="192.5" y="40.4">k</text>
<text x="28.1" y="42.5">d</text>
<text x="192.5" y="63.2">m</text>
<text x="19.9" y="88.7">b</text>
<text x="192.5" y="86.6">k</text>
<text x="192.5" y="97.9">f</text>
<text x="192.5" y="105.8">h</text>
<text x="192.5" y="114.1">f</text>
<text x="192.5" y="122">h</text>
<text x="184.5" y="130.3">g</text>
<text x="192.5" y="130.3">f</text>
<text x="28.3" y="135.4">c</text>
<text x="192.5" y="138.2">e</text>
</g>
<g font-size="3.5" fill="#1f1a17">
<text x="16.7" y="280.7">Designed</text>
<text x="42.7" y="280.7">Checked</text>
<text x="69.7" y="280.7">Scale</text>
<text x="98.5" y="281.4">PRINCIPAL ENGINEER</text>
<text x="154.3" y="276.3">26/03/03</text>
<text x="158" y="281.2">Date</text>
<text x="17" y="284.9">RH 03/03</text>
<text x="42.8" y="284.9">KB 03/03</text>
<text x="69.7" y="285.2">Not to Scale</text>
<text x="98.5" y="285.1">(Traffic Engineering)</text>
</g>
</svg>
